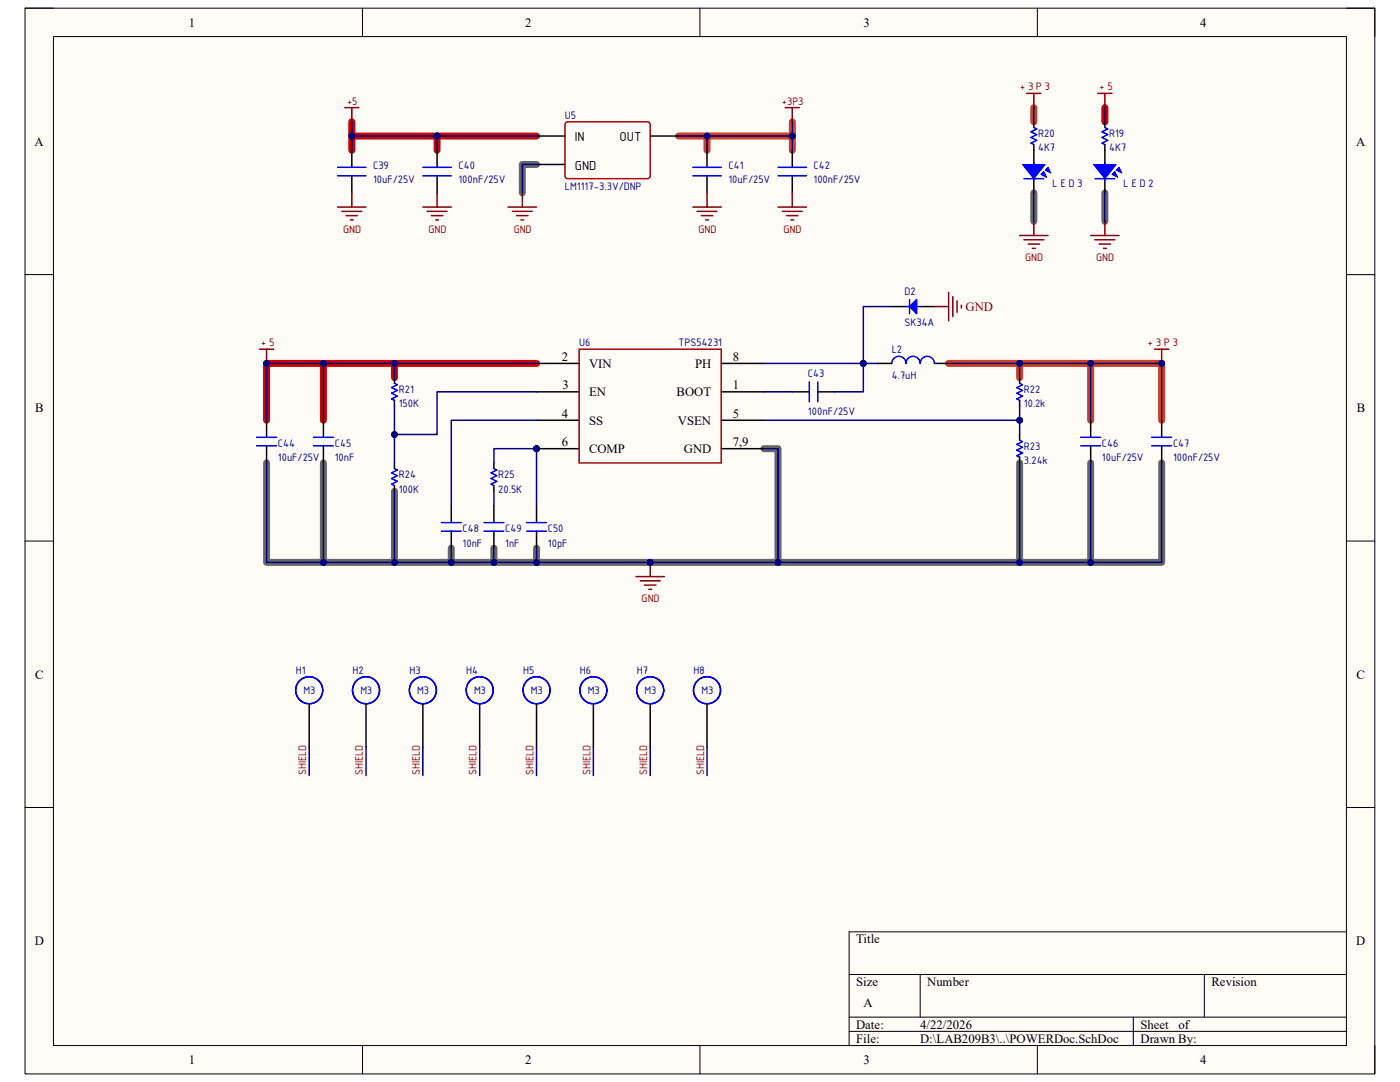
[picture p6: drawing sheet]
<svg xmlns="http://www.w3.org/2000/svg" width="279mm" height="216mm" viewBox="0 0 279 216" stroke-linecap="round" stroke-linejoin="round" font-family="sans-serif">
<path d="M5 1.6h269.4v212.7h-269.4z" fill-rule="evenodd" fill="#fffcf8"/>
<path d="M5 1.6h269.4v212.7h-269.4z" fill="none" stroke="#000" stroke-width=".2"/>
<path d="M10.7 7.3h258v201.3h-258z" fill-rule="evenodd" fill="#fffcf8"/>
<g fill="none" stroke="#000" stroke-width=".2">
<path d="M5 1.6h5.7M10.7 7.3h258v201.3h-258zM72.3 1.6v5.7M139.7 1.6v5.7M207 1.6v5.7M268.7 1.6h5.7v5.7M5 54.8h5.7M268.7 54.8h5.7M5 108h5.7M268.7 108h5.7M5 161.1h5.7M268.7 161.1h5.7"/>
<path d="M169.5 194.4h99.2M183.6 194.4v8.6M240.3 194.4v8.6M268.7 185.9h-99.2v22.7M72.3 208.6v5.7M139.7 208.6v5.7M169.5 203h99.2M169.5 205.8h99.2M207 208.6v5.7M226.2 203v5.6M274.4 208.6v5.7"/>
</g>
<path d="M107.1 32.8h-2.9v5.7M206.3 38.5v5.7M220.5 38.5v5.7M64.5 92.4v19.8M78.7 98v14.2M152.4 89.5h2.9v22.7h-102.1v-19.8M203.5 92.4v19.8h-48.2M217.7 92.4v19.8h-14.2M231.8 92.4v19.8h-14.1M90.1 109.4v2.8M98.6 109.4v2.8M107.1 109.4v2.8" fill="none" stroke="#666" stroke-width="1.4"/>
<path d="M70.2 24.3v5.7M70.2 27.1h36.9M87.2 27.1v2.9M220.5 21.5v2.8M64.5 72.5h42.6M78.7 72.5v2.9M53.2 83.9v-11.4h11.3v11.4" fill="none" stroke="#c00" stroke-width="1.4"/>
<path d="M135.4 27.1h5.7M141.1 30v-2.9h17v2.9M158.1 24.3v2.8M206.3 21.5v2.8M189.3 72.5h14.2v2.9M203.5 72.5h14.2v11.4M217.7 72.5h14.1v11.4" fill="none" stroke="#cc4125" stroke-width="1.4"/>
<path d="M222.8 34l.5-.6 .6 1.1z" fill="#00f"/>
<path d="M222.8 34l.5-.6 .6 1.1z" fill="none" stroke="#00f" stroke-width=".2"/>
<path d="M222.5 34.2l.6 1.2-1.2-.6z" fill="#00f"/>
<path d="M222.5 34.2l.6 1.2-1.2-.6z" fill="none" stroke="#00f" stroke-width=".2"/>
<path d="M218.2 32.8h4.6l-2.3 2.9z" fill="#00f"/>
<path d="M218.2 32.8h4.6l-2.3 2.9z" fill="none" stroke="#00f" stroke-width=".2"/>
<path d="M218.5 35.7h4M220.5 32.5v.9M220.5 35.4v.5M220.5 25.4l.6 .3-1.2 .6 1.2 .6-1.2 .5 1.2 .6-1.2 .6 .6 .3" fill="none" stroke="#00f" stroke-width=".3"/>
<path d="M220.5 24.3v1.1M220.5 28.9v3.9M220.5 35.7v2.8" fill="none" stroke="#000" stroke-width=".3"/>
<path d="M219.1 18.6h2.8M220.5 18.6v2.9M217.7 47h5.6M218.5 47.8h4M219.4 48.7h2.2M220.2 49.6h.6M220.5 44.2v2.8" fill="none" stroke="#800000" stroke-width=".3"/>
<path d="M208.6 34l.6-.6 .5 1.1z" fill="#00f"/>
<path d="M208.6 34l.6-.6 .5 1.1z" fill="none" stroke="#00f" stroke-width=".2"/>
<path d="M207.7 34.8l.6-.6 .6 1.2z" fill="#00f"/>
<path d="M207.7 34.8l.6-.6 .6 1.2z" fill="none" stroke="#00f" stroke-width=".2"/>
<path d="M204.1 32.8h4.5l-2.3 2.9z" fill="#00f"/>
<path d="M204.1 32.8h4.5l-2.3 2.9z" fill="none" stroke="#00f" stroke-width=".2"/>
<path d="M67.4 33.4h5.6M67.4 35.1h5.6M84.4 33.4h5.7M84.4 35.1h5.7M138.3 33.4h5.6M138.3 35.1h5.6M155.3 33.4h5.7M155.3 35.1h5.7M204.3 35.7h4M206.3 32.5v.9M206.3 35.4v.5M206.3 25.4l.6 .3-1.1 .6 1.1 .6-1.1 .5 1.1 .6-1.1 .6 .5 .3" fill="none" stroke="#00f" stroke-width=".3"/>
<g fill="none" stroke="#000" stroke-width=".3">
<path d="M70.2 30v3.4M70.2 35.1v3.4M87.2 30v3.4M87.2 35.1v3.4M107.1 32.8h5.6M107.1 27.1h5.6M129.8 27.1h5.6M141.1 30v3.4M141.1 35.1v3.4M158.1 30v3.4M158.1 35.1v3.4M206.3 24.3v1.1"/>
<path d="M206.3 28.9v3.9M206.3 35.7v2.8"/>
</g>
<g fill="none" stroke="#800000" stroke-width=".3">
<path d="M204.9 18.6h2.8M206.3 18.6v2.9M68.8 21.5h2.8M70.2 21.5v2.8M70.2 38.5v2.8M87.2 38.5v2.8M104.2 38.5v2.8M141.1 38.5v2.8M156.7 21.5h2.8M158.1 21.5v2.8M158.1 38.5v2.8M67.4 41.3h5.6"/>
<path d="M68.2 42.2h4M69.1 43h2.2M69.9 43.9h.6M84.4 41.3h5.7M85.2 42.2h4M86.1 43h2.3M86.9 43.9h.6M101.4 41.3h5.7M102.3 42.2h3.9M103.1 43h2.3M104 43.9h.5M138.3 41.3h5.6"/>
<path d="M139.1 42.2h4M140 43h2.2M140.8 43.9h.6M155.3 41.3h5.7M156.1 42.2h4M157 43h2.3M157.8 43.9h.6M203.5 47h5.7M204.3 47.8h4M205.2 48.7h2.3M206 49.6h.6M206.3 44.2v2.8"/>
</g>
<path d="M113 24.4h16.5l.3 .5-.1 10.5-.5 .3-16.2-.1-.3-.5v-10.2z" fill="none" stroke="#980000" stroke-width=".3"/>
<circle cx="107.1" cy="89.5" r=".57" fill="#000080"/>
<circle cx="107.1" cy="89.5" r=".57" fill="none" stroke="#000080" stroke-width=".2"/>
<path d="M107.1 78.2h8.5M107.1 72.5h8.5M143.9 78.2h8.5M107.1 83.9h8.5M107.1 89.5h8.5M143.9 83.9h8.5" fill="none" stroke="#000" stroke-width=".3"/>
<circle cx="107.1" cy="89.5" r=".57" fill="#000080"/>
<circle cx="107.1" cy="89.5" r=".57" fill="none" stroke="#000080" stroke-width=".2"/>
<path d="M143.9 72.5h8.5M178 61.2h2.8M183.6 61.2h2.9M143.9 89.5h8.5" fill="none" stroke="#000" stroke-width=".3"/>
<path d="M115.6 69.7h28.3v22.7h-28.3z" fill="none" stroke="#980000" stroke-width=".3"/>
<path d="M181.5 61.2l1.4-1.4v2.8z" fill="#00f"/>
<path d="M181.5 59.8v2.8M78.7 76.5l.6 .3-1.1 .5 1.1 .6-1.1 .6 1.1 .5-1.1 .6 .5 .3M161.5 76.2v4M163.2 76.2v4M180.8 61.2h2.8M181.5 61.2l1.4-1.4v2.8zM203.5 76.5l.6 .3-1.2 .5 1.2 .6-1.2 .6 1.2 .5-1.2 .6 .6 .3M78.7 93.5l.6 .3-1.1 .6 1.1 .5-1.1 .6 1.1 .5-1.1 .6 .5 .3M203.5 87.8l.6 .3-1.2 .6 1.2 .5-1.2 .6 1.2 .6-1.2 .6 .6 .2" fill="none" stroke="#00f" stroke-width=".3"/>
<path d="M78.7 75.4v1.1M78.7 79.9v1.1M158.1 78.2h3.4M163.2 78.2h3.4M203.5 75.4v1.1M203.5 79.9v1.1M78.7 92.4v1.1M78.7 96.9v1.1M203.5 86.7v1.1M203.5 91.2v1.2" fill="none" stroke="#000" stroke-width=".3"/>
<path d="M189.3 58.3v5.7M190.2 59.2v4M186.5 61.2h2.8M191 60v2.3M191.9 60.9v.6M126.9 115.1h5.7M127.8 115.9h3.9M128.6 116.8h2.3M129.5 117.6h.5M129.8 112.2v2.9" fill="none" stroke="#800000" stroke-width=".3"/>
<circle cx="129.8" cy="112.2" r=".57" fill="#000080"/>
<circle cx="129.8" cy="112.2" r=".57" fill="none" stroke="#000080" stroke-width=".2"/>
<path d="M53.2 83.9v3.4M53.2 89v3.4M64.5 83.9v3.4M64.5 89v3.4" fill="none" stroke="#000" stroke-width=".3"/>
<path d="M51.2 89h4M51.2 87.3h4M62.6 89h3.9M62.6 87.3h3.9" fill="none" stroke="#00f" stroke-width=".3"/>
<path d="M51.8 69.7h2.8M53.2 69.7v2.8" fill="none" stroke="#800000" stroke-width=".3"/>
<circle cx="53.2" cy="72.5" r=".57" fill="#000080"/>
<circle cx="53.2" cy="72.5" r=".57" fill="none" stroke="#000080" stroke-width=".2"/>
<path d="M217.7 83.9v3.4M217.7 89v3.4M231.8 83.9v3.4M231.8 89v3.4" fill="none" stroke="#000" stroke-width=".3"/>
<path d="M215.7 89h3.9M215.7 87.3h3.9M229.9 89h3.9M229.9 87.3h3.9" fill="none" stroke="#00f" stroke-width=".3"/>
<path d="M230.4 69.7h2.9M231.8 69.7v2.8" fill="none" stroke="#800000" stroke-width=".3"/>
<circle cx="231.8" cy="72.5" r=".57" fill="#000080"/>
<circle cx="231.8" cy="72.5" r=".57" fill="none" stroke="#000080" stroke-width=".2"/>
<path d="M175.1 72.5h2.9M186.5 72.5h2.8M98.6 92.4v1.1M98.6 96.9v1.1M90.1 100.9v3.4M90.1 106v3.4M98.6 100.9v3.4M98.6 106v3.4M107.1 100.9v3.4M107.1 106v3.4" fill="none" stroke="#000" stroke-width=".3"/>
<path d="M180.8 72.5a1.42 1.42 0 0 0-1.4-1.4 1.42 1.42 0 0 0-1.4 1.4M183.6 72.5a1.42 1.42 0 0 0-1.4-1.4 1.42 1.42 0 0 0-1.4 1.4M186.5 72.5a1.42 1.42 0 0 0-1.5-1.4 1.42 1.42 0 0 0-1.4 1.4M98.6 93.5l.5 .3-1.1 .6 1.1 .5-1.1 .6 1.1 .5-1.1 .6 .6 .3M88.1 106h3.9M88.1 104.3h3.9M96.6 106h4M96.6 104.3h4M105.1 106h4M105.1 104.3h4" fill="none" stroke="#00f" stroke-width=".3"/>
<path d="M70.2 27.1h17M107.1 32.8h-2.9v5.7M206.3 21.5v2.8M206.3 38.5v5.7M220.5 21.5v2.8M220.5 38.5v5.7" fill="none" stroke="#000080" stroke-width=".3"/>
<circle cx="70.2" cy="27.1" r=".57" fill="#000080"/>
<circle cx="70.2" cy="27.1" r=".57" fill="none" stroke="#000080" stroke-width=".2"/>
<circle cx="87.2" cy="27.1" r=".57" fill="#000080"/>
<circle cx="87.2" cy="27.1" r=".57" fill="none" stroke="#000080" stroke-width=".2"/>
<path d="M87.2 27.1v2.9" fill="none" stroke="#000080" stroke-width=".3"/>
<circle cx="87.2" cy="27.1" r=".57" fill="#000080"/>
<circle cx="87.2" cy="27.1" r=".57" fill="none" stroke="#000080" stroke-width=".2"/>
<path d="M87.2 27.1h19.9" fill="none" stroke="#000080" stroke-width=".3"/>
<circle cx="87.2" cy="27.1" r=".57" fill="#000080"/>
<circle cx="87.2" cy="27.1" r=".57" fill="none" stroke="#000080" stroke-width=".2"/>
<path d="M70.2 27.1v2.9" fill="none" stroke="#000080" stroke-width=".3"/>
<circle cx="70.2" cy="27.1" r=".57" fill="#000080"/>
<circle cx="70.2" cy="27.1" r=".57" fill="none" stroke="#000080" stroke-width=".2"/>
<path d="M141.1 30v-2.9h17v2.9" fill="none" stroke="#000080" stroke-width=".3"/>
<circle cx="141.1" cy="27.1" r=".57" fill="#000080"/>
<circle cx="141.1" cy="27.1" r=".57" fill="none" stroke="#000080" stroke-width=".2"/>
<circle cx="158.1" cy="27.1" r=".57" fill="#000080"/>
<circle cx="158.1" cy="27.1" r=".57" fill="none" stroke="#000080" stroke-width=".2"/>
<path d="M135.4 27.1h5.7" fill="none" stroke="#000080" stroke-width=".3"/>
<circle cx="141.1" cy="27.1" r=".57" fill="#000080"/>
<circle cx="141.1" cy="27.1" r=".57" fill="none" stroke="#000080" stroke-width=".2"/>
<path d="M70.2 24.3v2.8" fill="none" stroke="#000080" stroke-width=".3"/>
<circle cx="70.2" cy="27.1" r=".57" fill="#000080"/>
<circle cx="70.2" cy="27.1" r=".57" fill="none" stroke="#000080" stroke-width=".2"/>
<path d="M158.1 24.3v2.8" fill="none" stroke="#000080" stroke-width=".3"/>
<circle cx="158.1" cy="27.1" r=".57" fill="#000080"/>
<circle cx="158.1" cy="27.1" r=".57" fill="none" stroke="#000080" stroke-width=".2"/>
<path d="M152.4 78.2h5.7M172.3 72.5v5.7h-5.7" fill="none" stroke="#000080" stroke-width=".3"/>
<circle cx="172.3" cy="72.5" r=".57" fill="#000080"/>
<circle cx="172.3" cy="72.5" r=".57" fill="none" stroke="#000080" stroke-width=".2"/>
<path d="M152.5 83.9h51" fill="none" stroke="#000080" stroke-width=".3"/>
<circle cx="203.5" cy="83.9" r=".57" fill="#000080"/>
<circle cx="203.5" cy="83.9" r=".57" fill="none" stroke="#000080" stroke-width=".2"/>
<path d="M178 61.2h-5.7v11.3" fill="none" stroke="#000080" stroke-width=".3"/>
<circle cx="172.3" cy="72.5" r=".57" fill="#000080"/>
<circle cx="172.3" cy="72.5" r=".57" fill="none" stroke="#000080" stroke-width=".2"/>
<path d="M53.2 83.9v-11.4h11.3v11.4" fill="none" stroke="#000080" stroke-width=".3"/>
<circle cx="53.2" cy="72.5" r=".57" fill="#000080"/>
<circle cx="53.2" cy="72.5" r=".57" fill="none" stroke="#000080" stroke-width=".2"/>
<circle cx="64.5" cy="72.5" r=".57" fill="#000080"/>
<circle cx="64.5" cy="72.5" r=".57" fill="none" stroke="#000080" stroke-width=".2"/>
<path d="M64.5 92.4v19.8" fill="none" stroke="#000080" stroke-width=".3"/>
<circle cx="64.5" cy="112.2" r=".57" fill="#000080"/>
<circle cx="64.5" cy="112.2" r=".57" fill="none" stroke="#000080" stroke-width=".2"/>
<path d="M203.5 92.4v19.8h-48.2" fill="none" stroke="#000080" stroke-width=".3"/>
<circle cx="155.3" cy="112.2" r=".57" fill="#000080"/>
<circle cx="155.3" cy="112.2" r=".57" fill="none" stroke="#000080" stroke-width=".2"/>
<circle cx="203.5" cy="112.2" r=".57" fill="#000080"/>
<circle cx="203.5" cy="112.2" r=".57" fill="none" stroke="#000080" stroke-width=".2"/>
<path d="M203.5 72.5h14.2v11.4" fill="none" stroke="#000080" stroke-width=".3"/>
<circle cx="203.5" cy="72.5" r=".57" fill="#000080"/>
<circle cx="203.5" cy="72.5" r=".57" fill="none" stroke="#000080" stroke-width=".2"/>
<circle cx="217.7" cy="72.5" r=".57" fill="#000080"/>
<circle cx="217.7" cy="72.5" r=".57" fill="none" stroke="#000080" stroke-width=".2"/>
<path d="M217.7 72.5h14.1v11.4" fill="none" stroke="#000080" stroke-width=".3"/>
<circle cx="217.7" cy="72.5" r=".57" fill="#000080"/>
<circle cx="217.7" cy="72.5" r=".57" fill="none" stroke="#000080" stroke-width=".2"/>
<circle cx="231.8" cy="72.5" r=".57" fill="#000080"/>
<circle cx="231.8" cy="72.5" r=".57" fill="none" stroke="#000080" stroke-width=".2"/>
<path d="M231.8 92.4v19.8h-14.1" fill="none" stroke="#000080" stroke-width=".3"/>
<circle cx="217.7" cy="112.2" r=".57" fill="#000080"/>
<circle cx="217.7" cy="112.2" r=".57" fill="none" stroke="#000080" stroke-width=".2"/>
<path d="M78.7 72.5v2.9" fill="none" stroke="#000080" stroke-width=".3"/>
<circle cx="78.7" cy="72.5" r=".57" fill="#000080"/>
<circle cx="78.7" cy="72.5" r=".57" fill="none" stroke="#000080" stroke-width=".2"/>
<path d="M78.7 98v14.2" fill="none" stroke="#000080" stroke-width=".3"/>
<circle cx="78.7" cy="112.2" r=".57" fill="#000080"/>
<circle cx="78.7" cy="112.2" r=".57" fill="none" stroke="#000080" stroke-width=".2"/>
<path d="M78.7 81v5.7" fill="none" stroke="#000080" stroke-width=".3"/>
<circle cx="78.7" cy="86.7" r=".57" fill="#000080"/>
<circle cx="78.7" cy="86.7" r=".57" fill="none" stroke="#000080" stroke-width=".2"/>
<path d="M107.1 78.2h-19.9v8.5h-8.5v5.7" fill="none" stroke="#000080" stroke-width=".3"/>
<circle cx="78.7" cy="86.7" r=".57" fill="#000080"/>
<circle cx="78.7" cy="86.7" r=".57" fill="none" stroke="#000080" stroke-width=".2"/>
<path d="M107.1 83.9h-17v17M152.4 89.5h2.9v22.7h-25.5" fill="none" stroke="#000080" stroke-width=".3"/>
<circle cx="129.8" cy="112.2" r=".57" fill="#000080"/>
<circle cx="129.8" cy="112.2" r=".57" fill="none" stroke="#000080" stroke-width=".2"/>
<circle cx="155.3" cy="112.2" r=".57" fill="#000080"/>
<circle cx="155.3" cy="112.2" r=".57" fill="none" stroke="#000080" stroke-width=".2"/>
<path d="M217.7 92.4v19.8h-14.2" fill="none" stroke="#000080" stroke-width=".3"/>
<circle cx="203.5" cy="112.2" r=".57" fill="#000080"/>
<circle cx="203.5" cy="112.2" r=".57" fill="none" stroke="#000080" stroke-width=".2"/>
<circle cx="217.7" cy="112.2" r=".57" fill="#000080"/>
<circle cx="217.7" cy="112.2" r=".57" fill="none" stroke="#000080" stroke-width=".2"/>
<path d="M90.1 109.4v2.8" fill="none" stroke="#000080" stroke-width=".3"/>
<circle cx="90.1" cy="112.2" r=".57" fill="#000080"/>
<circle cx="90.1" cy="112.2" r=".57" fill="none" stroke="#000080" stroke-width=".2"/>
<path d="M98.6 109.4v2.8" fill="none" stroke="#000080" stroke-width=".3"/>
<circle cx="98.6" cy="112.2" r=".57" fill="#000080"/>
<circle cx="98.6" cy="112.2" r=".57" fill="none" stroke="#000080" stroke-width=".2"/>
<path d="M107.1 109.4v2.8" fill="none" stroke="#000080" stroke-width=".3"/>
<circle cx="107.1" cy="112.2" r=".57" fill="#000080"/>
<circle cx="107.1" cy="112.2" r=".57" fill="none" stroke="#000080" stroke-width=".2"/>
<path d="M107.1 89.5h-8.5v2.9" fill="none" stroke="#000080" stroke-width=".3"/>
<circle cx="107.1" cy="89.5" r=".57" fill="#000080"/>
<circle cx="107.1" cy="89.5" r=".57" fill="none" stroke="#000080" stroke-width=".2"/>
<path d="M98.6 98v2.9M107.1 89.5v11.4" fill="none" stroke="#000080" stroke-width=".3"/>
<circle cx="107.1" cy="89.5" r=".57" fill="#000080"/>
<circle cx="107.1" cy="89.5" r=".57" fill="none" stroke="#000080" stroke-width=".2"/>
<path d="M189.3 72.5h14.2v2.9" fill="none" stroke="#000080" stroke-width=".3"/>
<circle cx="203.5" cy="72.5" r=".57" fill="#000080"/>
<circle cx="203.5" cy="72.5" r=".57" fill="none" stroke="#000080" stroke-width=".2"/>
<path d="M152.4 72.5h19.9" fill="none" stroke="#000080" stroke-width=".3"/>
<circle cx="172.3" cy="72.5" r=".57" fill="#000080"/>
<circle cx="172.3" cy="72.5" r=".57" fill="none" stroke="#000080" stroke-width=".2"/>
<path d="M172.3 72.5h2.8" fill="none" stroke="#000080" stroke-width=".3"/>
<circle cx="172.3" cy="72.5" r=".57" fill="#000080"/>
<circle cx="172.3" cy="72.5" r=".57" fill="none" stroke="#000080" stroke-width=".2"/>
<path d="M64.5 72.5h42.6" fill="none" stroke="#000080" stroke-width=".3"/>
<circle cx="64.5" cy="72.5" r=".57" fill="#000080"/>
<circle cx="64.5" cy="72.5" r=".57" fill="none" stroke="#000080" stroke-width=".2"/>
<circle cx="78.7" cy="72.5" r=".57" fill="#000080"/>
<circle cx="78.7" cy="72.5" r=".57" fill="none" stroke="#000080" stroke-width=".2"/>
<path d="M53.2 92.4v19.8h76.6" fill="none" stroke="#000080" stroke-width=".3"/>
<circle cx="64.5" cy="112.2" r=".57" fill="#000080"/>
<circle cx="64.5" cy="112.2" r=".57" fill="none" stroke="#000080" stroke-width=".2"/>
<circle cx="78.7" cy="112.2" r=".57" fill="#000080"/>
<circle cx="78.7" cy="112.2" r=".57" fill="none" stroke="#000080" stroke-width=".2"/>
<circle cx="90.1" cy="112.2" r=".57" fill="#000080"/>
<circle cx="90.1" cy="112.2" r=".57" fill="none" stroke="#000080" stroke-width=".2"/>
<circle cx="98.6" cy="112.2" r=".57" fill="#000080"/>
<circle cx="98.6" cy="112.2" r=".57" fill="none" stroke="#000080" stroke-width=".2"/>
<circle cx="107.1" cy="112.2" r=".57" fill="#000080"/>
<circle cx="107.1" cy="112.2" r=".57" fill="none" stroke="#000080" stroke-width=".2"/>
<circle cx="129.8" cy="112.2" r=".57" fill="#000080"/>
<circle cx="129.8" cy="112.2" r=".57" fill="none" stroke="#000080" stroke-width=".2"/>
<path d="M203.5 81v5.7" fill="none" stroke="#000080" stroke-width=".3"/>
<circle cx="203.5" cy="83.9" r=".57" fill="#000080"/>
<circle cx="203.5" cy="83.9" r=".57" fill="none" stroke="#000080" stroke-width=".2"/>
<g fill="none" stroke="#00f" stroke-width=".3">
<circle cx="61.7" cy="137.7" r="2.69"/>
<circle cx="73.1" cy="137.7" r="2.69"/>
<circle cx="84.4" cy="137.7" r="2.69"/>
<circle cx="95.7" cy="137.7" r="2.69"/>
<circle cx="107.1" cy="137.7" r="2.69"/>
<circle cx="118.4" cy="137.7" r="2.69"/>
<circle cx="129.8" cy="137.7" r="2.69"/>
<circle cx="141.1" cy="137.7" r="2.69"/>
</g>
<path d="M61.7 140.6v8.5M73.1 140.6v8.5M84.4 140.6v8.5M95.7 140.6v8.5M107.1 140.6v8.5M118.4 140.6v8.5M129.8 140.6v8.5M141.1 140.6v8.5" fill="none" stroke="#000" stroke-width=".3"/>
<path d="M61.7 149.1v5.6M73.1 149.1v5.6M84.4 149.1v5.6M95.7 149.1v5.6M107.1 149.1v5.6M118.4 149.1v5.6M129.8 149.1v5.6M141.1 149.1v5.6" fill="none" stroke="#000080" stroke-width=".3"/>
<g font-size="2.8">
<text x="114.7" y="28.2">IN</text>
<text x="123.7" y="28.2">OUT</text>
<text x="114.7" y="33.8">GND</text>
</g>
<g font-size="2.5">
<text x="37.7" y="5.3">1</text>
<text x="104.8" y="5.3">2</text>
<text x="172.3" y="5.3">3</text>
<text x="239.5" y="5.3">4</text>
<text x="6.9" y="29.1">A</text>
<text x="270.6" y="29.1">A</text>
<text x="112.1" y="72">2</text>
<text x="146.2" y="72">8</text>
<text x="112.2" y="77.6">3</text>
<text x="117.6" y="73.4">VIN</text>
<text x="138.7" y="73.4">PH</text>
<text x="146.2" y="77.6">1</text>
<text x="7" y="82.3">B</text>
<text x="112.1" y="83.3">4</text>
<text x="117.6" y="79">EN</text>
<text x="135" y="79">BOOT</text>
<text x="146.2" y="83.3">5</text>
<text x="270.8" y="82.3">B</text>
<text x="112.1" y="89">6</text>
<text x="117.6" y="84.7">SS</text>
<text x="135.3" y="84.7">VSEN</text>
<text x="146.2" y="89">7,9</text>
<text x="117.6" y="90.4">COMP</text>
<text x="136.5" y="90.4">GND</text>
<text x="7" y="135.4">C</text>
<text x="270.7" y="135.4">C</text>
<text x="6.9" y="188.6">D</text>
<text x="170.9" y="188.2">Title</text>
<text x="270.7" y="188.6">D</text>
<text x="170.9" y="196.7">Size</text>
<text x="185" y="196.7">Number</text>
<text x="241.8" y="196.7">Revision</text>
<text x="172.3" y="201">A</text>
<text x="170.9" y="205.2">Date:</text>
<text x="170.9" y="208.1">File:</text>
<text x="183.6" y="205.2">4/22/2026</text>
<text x="183.7" y="208.1">D:\LAB209B3\..\POWERDoc.SchDoc</text>
<text x="227.6" y="205.2">Sheet</text>
<text x="227.6" y="208.1">Drawn By:</text>
<text x="235.2" y="205.2">of</text>
<text x="37.7" y="212.3">1</text>
<text x="104.8" y="212.3">2</text>
<text x="172.3" y="212.3">3</text>
<text x="239.5" y="212.3">4</text>
</g>
<text font-size="2.5" fill="#800000" x="192.7" y="62.1">GND</text>
<g font-size="2.3" fill="#800000">
<text x="69.3" y="20.9">+5</text>
<text x="156" y="20.9">+3P3</text>
<text x="203.2" y="18">+3P3</text>
<text x="219.1" y="18">+5</text>
<text x="68.5" y="46.4">GND</text>
<text x="85.5" y="46.4">GND</text>
<text x="102.5" y="46.4">GND</text>
<text x="139.4" y="46.4">GND</text>
<text x="156.4" y="46.4">GND</text>
<text x="204.6" y="52.1">GND</text>
<text x="218.8" y="52.1">GND</text>
<text x="51.8" y="69.1">+5</text>
<text x="228.8" y="69.1">+3P3</text>
<text x="128.1" y="120.1">GND</text>
<text x="61.1" y="154.7" transform="rotate(-90 61.1 154.7)">SHIELD</text>
<text x="72.4" y="154.7" transform="rotate(-90 72.4 154.7)">SHIELD</text>
<text x="83.8" y="154.7" transform="rotate(-90 83.8 154.7)">SHIELD</text>
<text x="95.1" y="154.7" transform="rotate(-90 95.1 154.7)">SHIELD</text>
<text x="106.5" y="154.7" transform="rotate(-90 106.5 154.7)">SHIELD</text>
<text x="117.8" y="154.7" transform="rotate(-90 117.8 154.7)">SHIELD</text>
<text x="129.2" y="154.7" transform="rotate(-90 129.2 154.7)">SHIELD</text>
<text x="140.5" y="154.7" transform="rotate(-90 140.5 154.7)">SHIELD</text>
</g>
<g font-size="2.3" fill="#000080">
<text x="112.7" y="23.7">U5</text>
<text x="207.2" y="27.4">R20</text>
<text x="221.4" y="27.4">R19</text>
<text x="74.5" y="33.7">C39</text>
<text x="91.5" y="33.7">C40</text>
<text x="145.4" y="33.7">C41</text>
<text x="162.3" y="33.7">C42</text>
<text x="207.2" y="30.2">4K7</text>
<text x="221.4" y="30.2">4K7</text>
<text x="74.5" y="36.5">10uF/25V</text>
<text x="91.5" y="36.5">100nF/25V</text>
<text x="112.7" y="37.9">LM1117-3.3V/DNP</text>
<text x="145.4" y="36.5">10uF/25V</text>
<text x="162.3" y="36.5">100nF/25V</text>
<text x="209.7" y="37.3">LED3</text>
<text x="223.9" y="37.3">LED2</text>
<text x="180.5" y="58.9">D2</text>
<text x="180.5" y="65.1">SK34A</text>
<text x="115.6" y="69.1">U6</text>
<text x="135.4" y="69.1">TPS54231</text>
<text x="178" y="70.5">L2</text>
<text x="161.2" y="75.3">C43</text>
<text x="178" y="75.6">4.7uH</text>
<text x="79.6" y="78.4">R21</text>
<text x="79.6" y="81.3">150K</text>
<text x="161.2" y="82.7">100nF/25V</text>
<text x="204.3" y="78.4">R22</text>
<text x="204.3" y="81.3">10.2k</text>
<text x="55.5" y="89.2">C44</text>
<text x="66.8" y="89.2">C45</text>
<text x="204.3" y="89.8">R23</text>
<text x="219.9" y="89.2">C46</text>
<text x="234.1" y="89.2">C47</text>
<text x="55.5" y="92.1">10uF/25V</text>
<text x="66.8" y="92.1">10nF</text>
<text x="79.6" y="95.5">R24</text>
<text x="99.4" y="95.5">R25</text>
<text x="204.3" y="92.6">3.24k</text>
<text x="219.9" y="92.1">10uF/25V</text>
<text x="234.1" y="92.1">100nF/25V</text>
<text x="79.6" y="98.3">100K</text>
<text x="99.4" y="98.3">20.5K</text>
<text x="92.3" y="106.2">C48</text>
<text x="100.8" y="106.2">C49</text>
<text x="109.3" y="106.2">C50</text>
<text x="92.3" y="109.1">10nF</text>
<text x="100.8" y="109.1">1nF</text>
<text x="109.3" y="109.1">10pF</text>
<text x="59" y="134.5">H1</text>
<text x="70.4" y="134.5">H2</text>
<text x="81.7" y="134.5">H3</text>
<text x="93" y="134.5">H4</text>
<text x="104.4" y="134.5">H5</text>
<text x="115.7" y="134.5">H6</text>
<text x="127.1" y="134.5">H7</text>
<text x="138.4" y="134.5">H8</text>
<text x="60.6" y="138.6">M3</text>
<text x="71.9" y="138.6">M3</text>
<text x="83.3" y="138.6">M3</text>
<text x="94.6" y="138.6">M3</text>
<text x="106" y="138.6">M3</text>
<text x="117.3" y="138.6">M3</text>
<text x="128.7" y="138.6">M3</text>
<text x="140" y="138.6">M3</text>
</g>
</svg>
